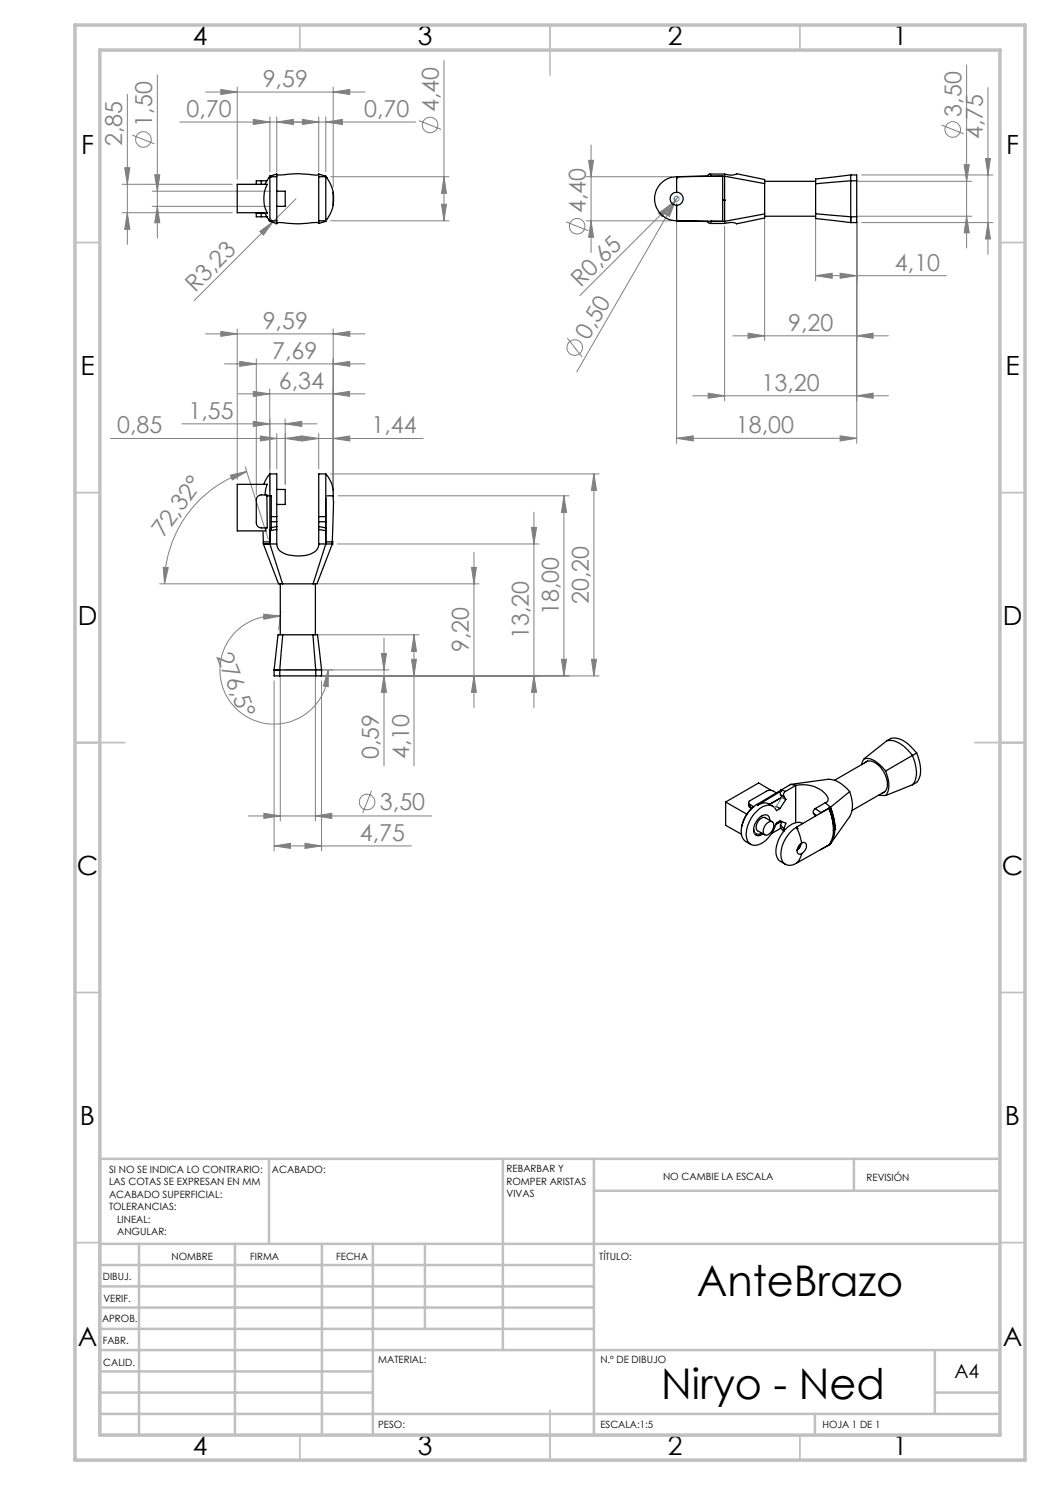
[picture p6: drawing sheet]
<svg xmlns="http://www.w3.org/2000/svg" width="210mm" height="297mm" viewBox="0 0 210 297" stroke-linecap="round" stroke-linejoin="round" font-family="sans-serif">
<g fill="none" stroke="#808080" stroke-width=".2">
<path d="M25.5 18.9v30M31.5 15v32.6M41.1 18.4h31.9M44.2 17.9l3.2 .5-3.2 .5zM47.4 17.4v18.4M66.6 18.4l3.4-.5v1zM66.6 17.4v20.1M88.8 12.1v32.1M193.3 13v36.6M197.6 17.5v33.4M24.4 36.9h22.1M24.9 33.5h1.1l-.5 3.4z"/>
<path d="M26.5 27l4.4 1.8M30.4 38.2h23.6M30.9 35h1.1l-.5 3.2zM36 24.4h47.1M50.7 23.9l3.3 .5-3.3 .5zM54 23.4v11M55.4 24.4l3.3-.5v1zM55.4 23.4v11M59.2 39.8l-20.4 20.3M60.5 23.9l3.2 .5-3.2 .5zM63.7 23.4v11M65.2 24.4l3.3-.5v1z"/>
<path d="M65.2 23.4v11M66.1 35.3h23.7M83.8 24.1l4.4 1.8M88.8 35.3l.5 3.4h-1zM117.2 35.3h17.1M117.7 32.1h1l-.5 3.2zM118.2 29v21.5M135.3 39.8l-19.3 19.3M135.6 39.3l-.5 .9M171.6 36.3h22.7M172.3 35h26.3M188.3 25l4.5 1.8"/>
<path d="M192.8 32.9h1.1l-.6 3.4zM197.1 31.7h1l-.5 3.3zM24.4 42.5h22.1M25.5 42.5l.5 3.4h-1.1zM30.4 41.3h23.6M31.5 41.3l.5 3.3h-1.1zM52 46.3l2.6-2-1.9 2.7zM53.9 43.5l1.5 1.5M66.1 44.2h23.7M88.3 40.8h1l-.5 3.4zM113.2 44.4l4.5 1.7M117.2 44.2h17.1"/>
<path d="M118.2 44.2l.5 3.2h-1zM131.7 42.6l2.7-1.9-2 2.7zM135.1 40.2l-1.2 3.1-.9-.5zM135.1 40.2l-19.7 34.2M135.3 40.7v48M144.9 45.3v34.8M152.9 43.8v24.4M163.1 55.1l3.3-.5v1.1zM163.1 43.7v12.5M163.1 55.1h26.2M168 54.6l3.3 .5-3.3 .6zM171.3 44.3v44.4"/>
<path d="M171.6 43.2h22.7M172.3 44.5h26.3M193.3 43.2l.6 3.4h-1.1zM197.6 44.5l.5 3.3h-1zM41.1 66.8h31.9M44.2 66.3l3.2 .5-3.2 .5zM44.9 72.8h28.1M47.4 65.8v30.1M47.6 78.8h25.4M47.9 72.3l3.4 .5-3.4 .5zM50.7 78.3l3.2 .5-3.2 .5zM51.3 71.8v27.2"/>
<path d="M53.9 77.8l.1 20.4M66.6 66.8l3.4-.5v1zM66.6 72.8l3.4-.5v1zM66.6 78.8l3.3-.5v1zM66.6 65.8v32.4M113.5 67.6l2.9 3.8M138.6 79.2h39.1M141.6 78.6l3.3 .6-3.3 .5zM146.6 67.2h31.1M149.6 66.6l3.3 .6-3.3 .5zM171.3 79.2l3.3-.6v1.1zM171.3 67.2l3.3-.6v1.1z"/>
<path d="M22.1 87.7h62.5M36.4 84.8h27M46.1 95l3.3-.7-2.9 1.7zM49 93.3l4.7 14.5M49.4 94.3a23.6 23.6 0 0 0-16.5 22.5M50.7 84.3l3.3 .5-3.3 .5zM52.1 87.2l3.3 .5-3.3 .5zM54 83.8v10M55.4 86.7v7.1M57 84.8l3.4-.5v1zM57 87.7l3.4-.5v1zM57 83.8v13.1"/>
<path d="M60.5 87.2l3.2 .5-3.2 .5zM63.7 86.7v7.1M66.1 94.8h53.7M66.6 87.7l3.4-.5v1zM67.6 99.2h46.2M112.8 99.2v36M112.8 99.2l.5 3.3h-1zM118.8 94.8v40.4M118.8 94.8l.5 3.3h-1zM135.3 87.7l3.3-.5v1zM135.3 87.7h36M168 87.2l3.3 .5-3.3 .5z"/>
<path d="M31.9 116.8h23.6M32.6 113.4l1.1 .1-.8 3.3zM63.6 116.8h32.2M67.5 108.8h40.3M94.3 113.5h1l-.5 3.3zM94.8 110.4v31.1M106.3 105.5h1l-.5 3.3zM106.8 102.4v39.1M52.7 122.8l3.4 .4-3.3 .7zM54.8 136.2v34M56.1 135.4v28.8M56.1 123.2a10.8 10.8 0 0 0-12.1 10 10.8 10.8 0 0 0 10.4 11.6 10.8 10.8 0 0 0 11.3-10.8"/>
<path d="M56.2 122.2l-.5 3.8M63.1 135.4v28.8M63.6 127h20.2M64.2 135.2h55.6M64.3 136.2v34M65.7 134v3.3l-1-.1zM76.3 130.7h1l-.5 3.3zM76.8 127.6v25.6M76.8 135.2l.5 3.3h-1zM77.8 134h-20.8M82.3 131.9h1l-.5 3.3zM82.8 127v26.2"/>
<path d="M82.8 127l.5 3.3h-1zM94.8 135.2l.5 3.3h-1zM106.8 135.2l.5 3.3h-1zM112.3 131.9h1l-.5 3.3zM118.3 131.9h1l-.5 3.3zM74.3 158.2l-1.8 4.4M49.7 163.2h36.6M52.8 162.7l3.3 .5-3.3 .5zM54.8 169.2l3.3-.5v1zM54.8 169.2h27.5M61 168.7l3.3 .5-3.3 .5zM63.1 163.2l3.3-.5v1z"/>
<circle cx="28.7" cy="27.9" r="1.55"/>
<circle cx="86" cy="25" r="1.56"/>
<circle cx="190.5" cy="25.9" r="1.56"/>
<circle cx="115.4" cy="45.3" r="1.56"/>
<circle cx="114.9" cy="69.5" r="1.55"/>
<circle cx="73.4" cy="160.4" r="1.55"/>
</g>
<g fill="none" stroke="#c0c0c0" stroke-width=".35">
<path d="M60 5v5M110 5v10M160 5v5M15 48.5h5M200 48.5h5M15 98.5h5M200 98.5h5M15 148.5h10M195 148.5h10M15 198.5h5M200 198.5h5M15 248.5h5"/>
<path d="M200 248.5h5M60 287v5M110 282v10M160 287v5"/>
</g>
<g fill="none" stroke="#c0c0c0" stroke-width=".5">
<path d="M53.8 231.8v17M100.6 231.8v38.2M118.8 231.8v55.2M118.8 238.2h81.2M170.8 231.8v6.4M200 231.8h-180v55.2M20 248.8h180M20 257.3h98.8M20 253h98.8M27.8 248.8v38.2M47 248.8v38.2M64.4 248.8v38.2"/>
<path d="M74.6 248.8v38.2M85 248.8v17M20 265.8h98.8M20 261.5h98.8M20 278.5h54.6M20 274.3h54.6M20 270h180M187 278.5h13M187 270v12.8M20 282.8h180M163 282.8v4.2"/>
</g>
<path d="M15 5h190v287h-190zM20 10h180v277h-180z" fill="none" stroke="#c0c0c0" stroke-width=".7"/>
<g fill="#808080">
<path d="M135.1 40.2l-1.2 3.1-.9-.5z"/>
<path d="M57 84.8l3.4-.5v1zM50.7 84.3l3.3 .5-3.3 .5z"/>
<path d="M168 87.2l3.3 .5-3.3 .5zM135.3 87.7l3.3-.5v1zM171.3 79.2l3.3-.6v1.1zM141.6 78.6l3.3 .6-3.3 .5zM171.3 67.2l3.3-.6v1.1zM149.6 66.6l3.3 .6-3.3 .5zM168 54.6l3.3 .5-3.3 .6zM163.1 55.1l3.3-.5v1.1z"/>
<path d="M57 87.7l3.4-.5v1zM52.1 87.2l3.3 .5-3.3 .5z"/>
<path d="M66.6 66.8l3.4-.5v1zM44.2 66.3l3.2 .5-3.2 .5zM66.6 72.8l3.4-.5v1zM47.9 72.3l3.4 .5-3.4 .5zM63.1 163.2l3.3-.5v1zM52.8 162.7l3.3 .5-3.3 .5z"/>
<path d="M54.8 169.2l3.3-.5v1zM61 168.7l3.3 .5-3.3 .5z"/>
<path d="M50.7 23.9l3.3 .5-3.3 .5zM55.4 24.4l3.3-.5v1z"/>
<path d="M66.6 87.7l3.4-.5v1zM60.5 87.2l3.2 .5-3.2 .5z"/>
<path d="M60.5 23.9l3.2 .5-3.2 .5zM65.2 24.4l3.3-.5v1z"/>
<path d="M66.6 78.8l3.3-.5v1zM50.7 78.3l3.2 .5-3.2 .5z"/>
<path d="M52 46.3l.7 .7 1.9-2.7zM131.7 42.6l.7 .8 2-2.7z"/>
<path d="M46.1 95l3.3-.7-2.9 1.7zM32.6 113.4l1.1 .1-.8 3.3z"/>
<path d="M31.5 41.3l.5 3.3h-1.1zM30.9 35h1.1l-.5 3.2z"/>
<path d="M25.5 42.5l.5 3.4h-1.1zM24.9 33.5h1.1l-.5 3.4z"/>
<path d="M193.3 43.2l.6 3.4h-1.1zM192.8 32.9h1.1l-.6 3.4zM118.2 44.2l.5 3.2h-1zM117.7 32.1h1l-.5 3.2z"/>
<path d="M118.3 131.9h1l-.5 3.3zM118.8 94.8l.5 3.3h-1zM112.3 131.9h1l-.5 3.3zM112.8 99.2l.5 3.3h-1zM106.8 135.2l.5 3.3h-1zM106.3 105.5h1l-.5 3.3zM94.8 135.2l.5 3.3h-1zM94.3 113.5h1l-.5 3.3zM82.3 131.9h1l-.5 3.3zM82.8 127l.5 3.3h-1z"/>
<path d="M197.1 31.7h1l-.5 3.3zM197.6 44.5l.5 3.3h-1z"/>
<path d="M88.8 35.3l.5 3.4h-1zM88.3 40.8h1l-.5 3.4z"/>
<path d="M76.8 135.2l.5 3.3h-1zM76.3 130.7h1l-.5 3.3z"/>
<path d="M65.7 134v3.3l-1-.1zM52.7 122.8l3.4 .4-3.3 .7z"/>
<path d="M44.2 17.9l3.2 .5-3.2 .5zM66.6 18.4l3.4-.5v1z"/>
</g>
<g fill="none" stroke="#000" stroke-width=".25">
<path d="M52.2 36.2h-.9v.7M52.2 36.2h1.2M52.2 36.2v.7M53.4 36.2l-.4 .7M53.8 35.5v.1M54 35.3v8.9M54 35.3h.1M54 35.3l-.6 .9M54 35.3l.3-.1v.1M54 35.3h1.4M54 35.2v.1M54 35.2l-.2 .4"/>
<path d="M55.4 35.3v8.9M55.4 34.8v.5M55.4 34.8l-1.4 .4M55.4 34.8a1.92 1.92 0 0 0 1.7 .1l2.1-.2 2.2 .2a3.7 3.7 0 0 0 2.3 0v-.1M55.4 38.2h1.6v3.1h-1.6M63.7 35.3v8.9M63.7 34.8v.5M63.7 34.8l1.5 .4M63.7 35.3h1.5M65.2 35.3v8.9M65.2 35.2v.1M65.2 35.3l.1 .3"/>
<path d="M65.2 35.2l.1 .4M65.3 35.5v.1M65.3 35.6h.1M65.4 35.6a6.4 6.4 0 0 1 1.2 3v2.3a6.3 6.3 0 0 1-1.4 3.3M66.6 38.5v2.5M135.3 35.6v2.8M135.3 35.6h.1M135.3 35.3l9.2-.1v4.8M135.3 38.4a1.31 1.31 0 0 1 1.3 1.4 1.31 1.31 0 0 1-1.3 1.3M135.3 38.4a1.31 1.31 0 0 0-1.3 1.4 1.31 1.31 0 0 0 1.3 1.3M135.3 35.3a4.4 4.4 0 0 0-4.4 4.5 4.4 4.4 0 0 0 4.4 4.4M135.3 35.3h.3"/>
<path d="M135.3 35.3v.3M141.5 35.2l-6.2 .1M142 34.8l.3 .4M142 34.8l-.4 .2-.1 .3M142 34.8h2.9M142.3 35.2h2.6M142.3 35.2l-.2 .1M144.9 35.2v4.8M144.9 34.8a2.89 2.89 0 0 0 2.4-.1l5.6 1.2v.8M144.9 35.2l8 1.5M144.9 34.8v.4M152.9 36.7v6.1"/>
<path d="M152.9 36.3h10.2M163.1 36.8v6M170.1 35l-7 .8v1M170.1 36.2v7.2M170.1 36.2l-7 .6M170.1 35v1.2M170.1 36.2h1.2M170.1 35h1.2M171.3 36.2v7.2M171.3 35v1.2M52.2 42.6h-.9v.8h.9M52.2 42.6h.8"/>
<path d="M52.2 43.4h1.2M52.2 42.6v.8M53 42.6l.4 .8M53.2 42.5v.1M53.4 43.4l.6 .8M53.4 42.5h-6v-5.6h6a6.5 6.5 0 0 0 0 5.7h-.4M53.8 43.9v.1M53.8 44l.2 .3M54 44.2h.1M54 44.3l1.4 .4M54 44.2h1.4M54 44.2v.1"/>
<path d="M54.3 44.2v.1l-.3-.1M55.4 44.2v.5M55.4 44.7v-.1a5.5 5.5 0 0 1 2.7 .1l1.8 .1 3.4-.3 .4 .2M63.7 44.2v.5M63.7 44.2h1.5M65.2 44.2v.1M65.2 44.3l-1.5 .4M65.3 44l-.1 .3M65.3 43.9v.1M135.3 41.1v3.1M135.3 44.2l6.2 .1M141.5 44.2l.2 .4 .3 .1"/>
<path d="M142 44.7h2.9M142.1 44.2l.2 .1M142.3 44.3l-.3 .4M142.3 44.3h2.6M144.5 40h.1M144.5 40v4.3l-9.2-.1M144.5 40h.4M144.9 40h.1M144.9 40v4.3M144.9 44.3v.4M152.9 42.8v.8l-5.6 1.2-.3-.2a3.3 3.3 0 0 0-2.1 .1M152.9 43.2h10.2"/>
<path d="M152.9 42.8l-8 1.5M163.1 42.8v.9l7 .8h1.2v-1.1M163.1 42.8l7 .6M170.1 43.4v1.1zM170.1 43.4h1.2M51.5 99.3l.6-.3h1.3v6.6h-1.2a.97 .97 0 0 1-.9-1v-4.6zM53 99l.1-1.1 .3-1h-6v9.3h5.8M53.4 99.2h.6M54 94.8l-.6 .7-.7 1.4M54 94.8h1.4v8.5M54 99.2h.3v6.6l-.3 .2M54 99.2h.1"/>
<path d="M54 94.8v4.4M54 99.2v9.6M55.4 97.9h1.6v3h-1.6M65.2 94.8a5.4 5.4 0 0 1 1.4 4.4M65.2 94.8h-1.5v8.5M65.2 99.2v4.1h-1.5M65.2 99.2h1.4M65.2 94.8v4.4M65.2 99.2v9.6M66.6 99.2l-.1 9.2M52.6 106.3l.1 2.1M52.7 108.8h1.3z"/>
<path d="M52.7 108.4h1.3M52.7 108.4v.4l3 8h.8M53.1 105.6l.1 .7M54 108.8h1.4M54 108.8l2.5 8M54.3 103.3h1.1M54.3 104.3h1.1M55.4 105.3l-1.1 .2M55.4 108.8a2.38 2.38 0 0 0 2.1 2.1 6.5 6.5 0 0 0 5.8-.8l.4-.8v-.5M55.4 105.3v.6M55.4 105.9l-1.4 .2M55.4 103.3v2"/>
<path d="M55.4 105.9v2.9M56.1 116.8v10.2M56.5 116.8h6.1M63.1 116.8v10.2M63.7 105.3l1.5 .3v.5l-1.5-.2M63.7 105.3v.6M63.7 108.8h1.5M63.7 103.3v2M63.7 105.9v2.9M63.7 104.3h1.5M65.2 108.8h1.3M65.2 108.4h1.3"/>
<path d="M65.2 108.8l-2.6 8M66.5 108.4h.1M66.5 108.8h.1M66.5 108.8l-3.1 8h-.8M66.5 108.4v.4M54.8 134h1.2zM55.6 127l-.8 7v1.2h1.2M55.6 127h1M56 135.2h7.1M56 134h7.1M56 134v1.2M56.6 127l-.6 7"/>
<path d="M56.6 127h6M62.6 127h.9l.8 7M62.6 127l.5 7M63.1 134h1.2M63.1 134v1.2M64.3 134v1.2h-1.2M154.3 158.1l-2.6-1.5-6.6 3.8M155.3 158.6l-.6-.3a1.5 1.5 0 0 0-1.4 0l-3.3 1.8a.42 .42 0 0 0-.3 .4 .42 .42 0 0 0 .3 .4M156.1 159l.3 .5M156.1 159l.7 .2M156.2 158l.1 .2M156.2 158l-4.8 2.9"/>
<path d="M156.3 158.2l-.2 .4v.4M156.3 158h-.1M156.3 158l.8 .3M156.3 158.2l-4.7 2.8M156.4 159.5l-2.5 1.4M156.4 159.5l.8 .4M156.8 159.2l.4 .7M157.1 158.3l-.4 .4 .1 .5M157.2 159.9l-1.2 1.8M158.2 156.9l7.4-1a5.8 5.8 0 0 1 4.3 2.4M158.2 156.9l.9 .2M158.2 156.9l-1.9 1.1"/>
<path d="M159.1 157.1a6.3 6.3 0 0 1 6.4 2.3 .71 .71 0 0 1-.4 1.1M159.1 157.1l-2 1.2M159.1 157.1v7.4M169.9 158.3a5.8 5.8 0 0 1 0 5l-3.8 5.5M169.9 158.3l-3.8 3.2M172.9 151.7a4.5 4.5 0 0 1 3.9 2.2l.3 .3M172.9 151.7l-.6 1.2M172.9 152.6a1.76 1.76 0 0 1 2.4 .1 5 5 0 0 1 2 5.1l-.3 .6-.6 .2M173.5 152.2l-6.6 3.9M175.8 159l1.3 .1M177 158.3l-6.6 3.8M177.1 154.2a5 5 0 0 1 0 4.9"/>
<path d="M177.4 148.1l-4.5 3.6M177.4 148.1a4.7 4.7 0 0 1 4.2 1.9l.9 1.1M177.4 148.1a3.2 3.2 0 0 1 4.1 .6l1.8 1.9M182.5 151.1l-5.4 3.1M182.5 151.1a6.3 6.3 0 0 1 .2 5.6l-.2 .2M182.5 156.9l-5.4 2.2M183.3 150.6a6.5 6.5 0 0 1 .4 5.5l-.4 .4-.8 .4M183.3 150.6l-.8 .5M145.1 160.4v4.7l3.2 1.8M145.1 160.4l4.3 2.4M149.7 160.5v.6l.3 .4M150 161.5l.3 .2"/>
<path d="M150 160.9l.7 .4M150 160.9v.6M150.7 161.4a7.2 7.2 0 0 0-2.4 4M150.7 165.9a.93 .93 0 0 0 .6 .9 .93 .93 0 0 0 1-.2M150.9 166.6l.3 .2M151.4 160.9a6.5 6.5 0 0 0-3 6.3l.6 1 1.1 .7M151.4 160.9h.1M151.4 160.9l.2 .1M151.6 161a2.11 2.11 0 0 1 2.2-.2l.8 .5M153.5 164.6a.76 .76 0 0 1 1-.2 .76 .76 0 0 1 .2 1l-.1 .4a1.37 1.37 0 0 1-1.7 1.1 1.9 1.9 0 0 1 .6-2.3zM154 164.1a1.03 1.03 0 0 0-.6-1.1 1.03 1.03 0 0 0-1.2 .3 2.99 2.99 0 0 0-1.2 3.6 1.16 1.16 0 0 0 1.6-.1M154.4 164.4l-1.4-.9a1.79 1.79 0 0 0-1.8 2.1l.3 .6 1.5 .8"/>
<path d="M155.2 161.3l.8 .4M156 161.7l-.7 .4a1.79 1.79 0 0 0-2.8-.7 6.6 6.6 0 0 0-3.2 6.3 1.8 1.8 0 0 0 2.9 1 7.3 7.3 0 0 0 3.1-4.1l.7-.4 1.2 .4-.4 1.2M156.1 165v.5l.6 .8 .1-.5M156.1 165l.7 .8M156.2 164.2l-1 .6M156.2 165.6l-1.9 1.1M156.2 164.3l-1 .6M156.4 164.3l-.3 .7M159.3 165.4a6.5 6.5 0 0 0-3 6.4 1.83 1.83 0 0 0 3 .8M159.3 165.4l.1 .3M159.4 165.7h.1M159.4 165.7l.6 1.4 .3 1.5"/>
<path d="M159.5 165.4h-.2M160.2 168.7a1.98 1.98 0 0 1-.8 1.3 1.98 1.98 0 0 0 .8-1.3zM160.3 170.7l-.4 1.2-.6 .7M160.3 168.6a1.63 1.63 0 0 0-.6 2.2h.4l.2-.1M160.3 168.6a.69 .69 0 0 1 .9 .1 .69 .69 0 0 1 .1 .9l-.4 .6-.6 .5M160.5 164.7h.1M160.5 164.7a2.69 2.69 0 0 0-3.1 .9 6.2 6.2 0 0 0-2 5.8l.5 .7 1.2 .8M162.7 162.7l.4 .5M162.7 162.7l.6 .4M163.1 161.7l-.4 .5v.5M163.1 161.7l1.1 .8M164.2 162.5l-.1 .1"/>
<path d="M165.1 160.5l-2 1.2M165.1 160.5l1 1M165.8 161.6l.8 2.9 .1 1.5M165.8 161.6l.7 2.6 .2 1.8M165.8 161.6l-6.5 3.8M165.8 169l-6.5 3.6M165.8 161.6l-1.6 .9M165.8 169l-1.7 .9M166.1 161.5l.7 2.6 .2 1.8M166.1 161.5l.8 2.9 .1 1.5M166.1 161.5l-.3 .1M166.1 168.8l-.3 .2"/>
<path d="M166.7 166h.1M166.7 166a5 5 0 0 1-.9 3M167 165.9h.1M167 165.9l-.3 1.6-.6 1.3M167 165.9l-.3 .1"/>
</g>
<g fill="none" stroke="#0080c0" stroke-width=".2">
<path d="M53.1 42.5l.1 .1M65.2 44.2h.1M65.2 99.4h.1M65.2 99.2h.1M52.6 106.3h.6M156.4 159.5h.1M156.4 159.5l-1.2 1.8-.3 .2M150.8 166.5l.1 .1M151.1 166.7h-.2"/>
<circle cx="135.3" cy="39.8" r=".49"/>
</g>
<g font-size="8.5">
<text x="139.3" y="259.3">AnteBrazo</text>
<text x="132.3" y="279.7">Niryo - Ned</text>
</g>
<g font-size="5.3">
<text x="38.5" y="9">4</text>
<text x="83.5" y="9">3</text>
<text x="133.6" y="9">2</text>
<text x="178.6" y="9">1</text>
<text x="16.2" y="30.7">F</text>
<text x="201.2" y="30.7">F</text>
<text x="16.1" y="75">E</text>
<text x="201.1" y="75">E</text>
<text x="15.5" y="125">D</text>
<text x="200.5" y="125">D</text>
<text x="15.4" y="175">C</text>
<text x="200.4" y="175">C</text>
<text x="16" y="225">B</text>
<text x="201" y="225">B</text>
<text x="15.5" y="269.2">A</text>
<text x="200.5" y="269.2">A</text>
<text x="38.5" y="291">4</text>
<text x="83.5" y="291">3</text>
<text x="133.6" y="291">2</text>
<text x="178.6" y="291">1</text>
</g>
<g font-size="4.7" fill="#808080">
<text x="52.5" y="17.4">9,59</text>
<text x="37.3" y="23.4">0,70</text>
<text x="72.8" y="23.4">0,70</text>
<text x="87.7" y="22.4" transform="rotate(-90 87.7 22.4)">4,40</text>
<text x="192.3" y="23.3" transform="rotate(-90 192.3 23.3)">3,50</text>
<text x="24.5" y="29.2" transform="rotate(-90 24.5 29.2)">2,85</text>
<text x="30.4" y="25.3" transform="rotate(-90 30.4 25.3)">1,50</text>
<text x="196.6" y="27.8" transform="rotate(-90 196.6 27.8)">4,75</text>
<text x="117.2" y="42.7" transform="rotate(-90 117.2 42.7)">4,40</text>
<text x="39.1" y="58.5" transform="rotate(-45 39.1 58.5)">R3,23</text>
<text x="116.2" y="57.5" transform="rotate(-45 116.2 57.5)">R0,65</text>
<text x="179" y="54.1">4,10</text>
<text x="52.5" y="65.7">9,59</text>
<text x="54.4" y="71.7">7,69</text>
<text x="117.7" y="68.1" transform="rotate(-60 117.7 68.1)">0,50</text>
<text x="157.6" y="66.1">9,20</text>
<text x="55.8" y="77.7">6,34</text>
<text x="37.7" y="83.7">1,55</text>
<text x="152.3" y="78.1">13,20</text>
<text x="23.4" y="86.7">0,85</text>
<text x="74.3" y="86.7">1,44</text>
<text x="147.2" y="86.6">18,00</text>
<text x="32.7" y="107.7" transform="rotate(-54 32.7 107.7)">72,32°</text>
<text x="111.8" y="123" transform="rotate(-90 111.8 123)">18,00</text>
<text x="117.8" y="120.8" transform="rotate(-90 117.8 120.8)">20,20</text>
<text x="43.2" y="131.2" transform="rotate(69 43.2 131.2)">276,5°</text>
<text x="93.8" y="130.5" transform="rotate(-90 93.8 130.5)">9,20</text>
<text x="105.8" y="127.8" transform="rotate(-90 105.8 127.8)">13,20</text>
<text x="75.8" y="151.9" transform="rotate(-90 75.8 151.9)">0,59</text>
<text x="81.8" y="151.9" transform="rotate(-90 81.8 151.9)">4,10</text>
<text x="76" y="162.1">3,50</text>
<text x="72" y="168.1">4,75</text>
</g>
<text font-size="3.9" x="190.9" y="275.5">A4</text>
<g font-size="2">
<text x="21.8" y="234.6">SI NO SE INDICA LO CONTRARIO:</text>
<text x="21.8" y="237.1">LAS COTAS SE EXPRESAN EN MM</text>
<text x="21.8" y="239.6">ACABADO SUPERFICIAL:</text>
<text x="54.4" y="234.6">ACABADO:</text>
<text x="101.3" y="234.5">REBARBAR Y</text>
<text x="101.3" y="237">ROMPER ARISTAS</text>
<text x="101.3" y="239.5">VIVAS</text>
<text x="132.6" y="236">NO CAMBIE LA ESCALA</text>
<text x="173.3" y="236.2">REVISIÓN</text>
<text x="21.8" y="242.1">TOLERANCIAS:</text>
<text x="23.4" y="244.6">LINEAL:</text>
<text x="23.4" y="247.1">ANGULAR:</text>
<text x="34.3" y="252">NOMBRE</text>
<text x="50" y="251.9">FIRMA</text>
<text x="67.2" y="251.9">FECHA</text>
<text x="119.9" y="251.9">TÍTULO:</text>
<text x="20.6" y="256.1">DIBUJ.</text>
<text x="20.7" y="260.3">VERIF.</text>
<text x="20.4" y="264.4">APROB.</text>
<text x="20.5" y="268.8">FABR.</text>
<text x="20.7" y="273.1">CALID.</text>
<text x="75.6" y="272.5">MATERIAL:</text>
<text x="120.1" y="272.5">N.º DE DIBUJO</text>
<text x="75.6" y="285.5">PESO:</text>
<text x="120.1" y="285.6">ESCALA:1:5</text>
<text x="164.5" y="285.6">HOJA 1 DE 1</text>
</g>
</svg>
